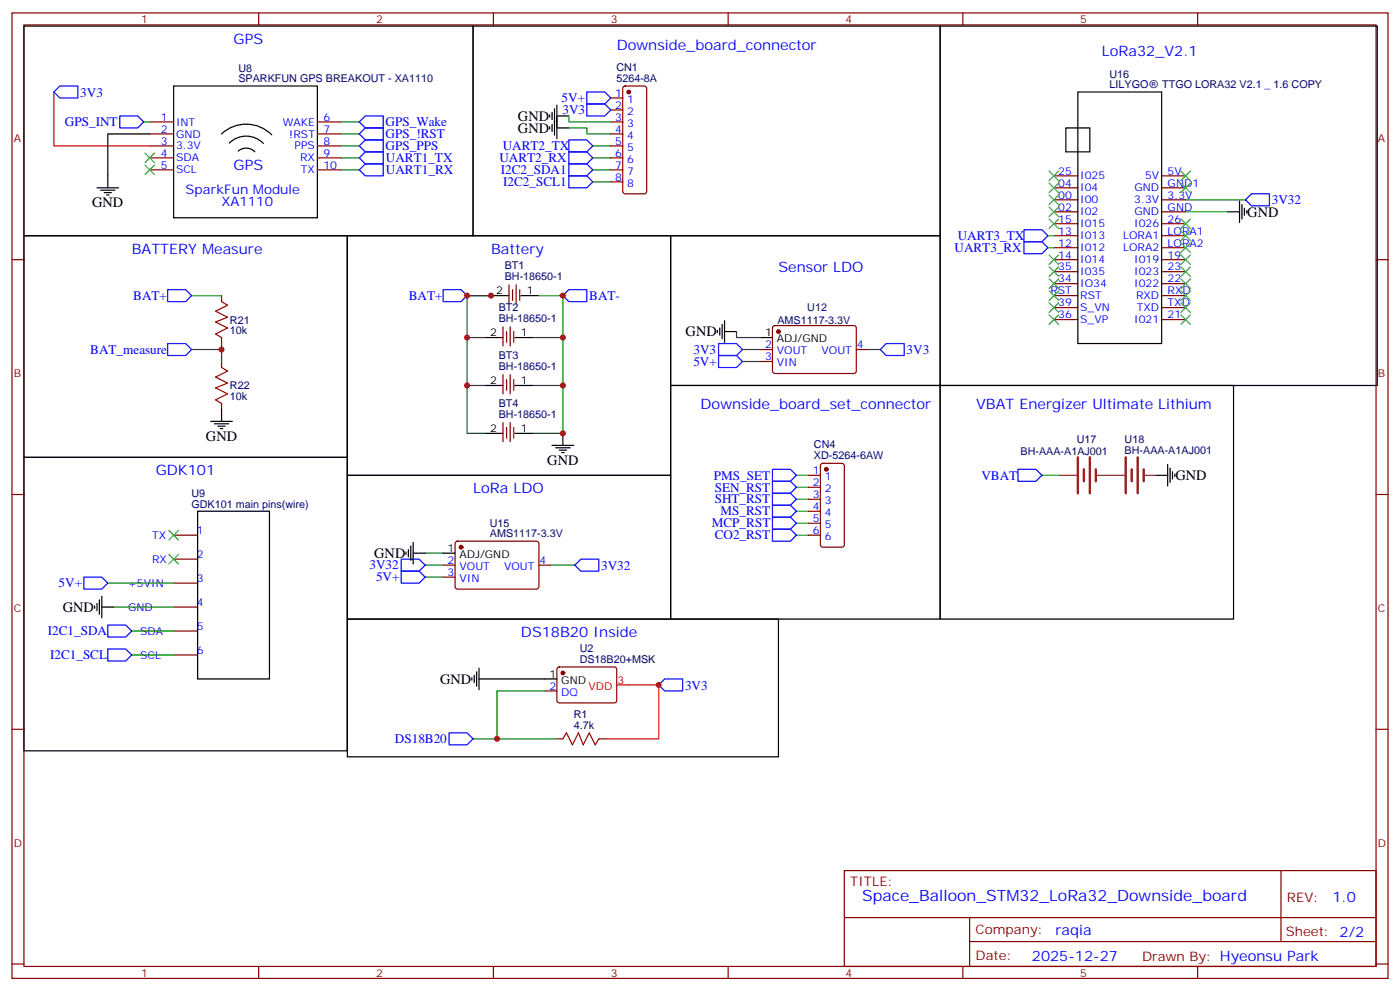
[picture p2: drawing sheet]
<svg xmlns="http://www.w3.org/2000/svg" width="412mm" height="292mm" viewBox="0 0 412 292" stroke-linecap="round" stroke-linejoin="round" font-family="sans-serif">
<g fill="none" stroke="#870000" stroke-width=".35">
<path d="M3.5 3.8h405.4v284.3h-405.4zM7.1 7.3h398.2v277.3h-398.2zM76.2 3.8v3.5M145.3 3.8v3.5M214.5 3.8v3.5M283.6 3.8v3.5M352.8 3.8v3.5M44.1 39.4h7.1M44.1 35.9h7.1M93.5 39.4h7M93.5 35.9h7M179.9 39.4h3.5"/>
<path d="M179.9 35.9h3.5M179.9 28.9h3.5M179.9 32.4h3.5M183.7 25.5l.4-.2h5.7l.5 .2 .2 .5v30.4l-.2 .5-.5 .2h-5.7l-.4-.3-.3-.4v-30.4zM44.1 50h7.1M44.1 46.5h7.1M44.1 43h7.1M93.5 50h7M93.5 46.5h7M93.5 43h7M179.9 50h3.5M179.9 46.5h3.5"/>
<path d="M179.9 43h3.5M179.9 53.6h3.5M310.4 51.8h7.1M310.4 55.3h7.1M310.4 58.8h7.1M342.2 51.8h7M342.2 55.3h7M342.2 58.8h7M3.5 76.5h3.6M310.4 76.5h7.1M310.4 62.4h7.1M310.4 65.9h7.1"/>
<path d="M310.4 69.4h7.1M310.4 73h7.1M342.2 76.5h7M342.2 62.4h7M342.2 65.9h7M342.2 69.4h7M342.2 73h7M405.3 76.5h3.6M65.3 87.1v1.7M65.3 99.4v1.8M148.2 96.2v5.7M149.2 97.6v3.2"/>
<path d="M149.9 83.9v5.6M150.3 96.2v5.7M151 85.3v3.2M151.3 97.6v3.2M152 83.9v5.6M153.1 85.3v3.2M227.8 96.1l.4-.2h23.6l.4 .7v13l-.7 .4-23.5-.1-.5-.6v-12.7zM310.4 80h7.1M310.4 83.5h7.1M310.4 87.1h7.1M310.4 90.6h7.1M310.4 94.1h7.1"/>
<path d="M342.2 80h7M342.2 83.5h7M342.2 87.1h7M342.2 90.6h7M342.2 94.1h7M65.3 106.5v1.7M65.3 118.8v1.8M148.2 110.3v5.7M149.2 111.8v3.1M150.3 110.3v5.7M151.3 111.8v3.1M224 102.9h3.5"/>
<path d="M224 106.5h3.5M252.2 102.9h3.6M148.2 124.5v5.6M149.2 125.9v3.1M150.3 124.5v5.6M151.3 125.9v3.1M238.1 140h3.6M241.9 136.7l.5-.2h5.6l.7 .4v23.5l-.5 .7h-5.8l-.7-.4v-23.5zM3.5 145.6h3.6M51.2 157.6h7M134.3 159.6l.5-.2h23.5l.4 .7v13l-.7 .4-23.5-.1-.4-.6v-12.7zM238.1 157.6h3.6"/>
<path d="M238.1 154.1h3.6M238.1 150.6h3.6M238.1 147h3.6M238.1 143.5h3.6M405.3 145.6h3.6M51.2 164.7h7M51.2 171.7h7M51.2 178.8h7M130.5 166.4h3.6M130.5 170h3.6M158.7 166.4h3.6M51.2 185.8h7"/>
<path d="M51.2 192.9h7M164.3 196.6l.4-.2 16.5 .1 .5 .6-.1 9.5-.6 .4-16.5-.1-.5-.6v-9.2zM3.5 214.8h3.6M160.5 203.5h3.5M164 217.6h1.8M176.4 217.6h1.8M405.3 214.8h3.6M248.7 256.4h156.6v28.2h-156.6zM377.3 256.4v20.9M248.7 270.2h156.5M285.6 277.3h119.6M285.6 270.2v14.2"/>
<path d="M3.5 283.9h3.6M76.2 284.6v3.5M145.3 284.6v3.5M214.5 284.6v3.5M283.6 284.6v3.5M352.8 284.6v3.5M405.3 283.9h3.6"/>
</g>
<g fill="none" stroke="#000" stroke-width=".35">
<path d="M7.1 7.7h132.2v61.7h-132.2zM139.3 7.7h137.6v61.7h-137.6zM276.9 7.7h128.8v105.8h-128.8zM44.1 39.4h-12.4v15.9M51.2 25.3h42.3v38.8h-42.3zM65.3 39.4a10.6 10.6 0 0 1 14.8 .3M161.9 33.8v.7M161.9 37.3v.7M162.6 33.1v2.1M162.6 36.6v2.1M163.3 32v7.8M164 34.1h3.6"/>
<path d="M164 31v9.9M164 37.7h3.6M314 37.7h7v7h-7zM317.5 27.1h24.7v74.1h-24.7zM28.6 55.3h6.3M29.6 56h4.3M30.7 56.7h2.1M31.4 57.4h.7M67.6 42.1a7.1 7.1 0 0 1 10 .1M70.2 44.5a3.5 3.5 0 0 1 4.8 .2M365.1 59.2v6.3M7.1 69.4h95.2v65.3h-95.2z"/>
<path d="M102.3 69.4h95.3v70.6h-95.3zM197.6 69.4h79.3v44.1h-79.3zM361.6 62.4h3.5M365.8 60.3v4.2M366.5 61.3v2.1M367.2 62v.7M142.9 99.4h5.3M144.6 87.1h5.3M151.7 99.4h5.3M153.5 87.1h5.2M211.3 97.3v.7M212 96.6v2.1"/>
<path d="M212.7 95.5v4.3M213.4 97.6h3.6M213.4 94.5v6.3M224 99.4h3.5M142.9 113.5h5.3M151.7 113.5h5.3M197.6 113.5h79.3v68.8h-79.3zM276.9 113.5h86.5v68.8h-86.5zM7.1 134.7h95.2v86.4h-95.2zM62.1 124.1h6.3M63.1 124.8h4.3M64.2 125.5h2.1"/>
<path d="M64.9 126.2h.7M65.3 120.6v3.5M102.3 140h95.3v42.3h-95.3zM142.9 127.6h5.3M151.7 127.6h5.3M162.6 131.2h6.4M163.7 131.9h4.2M164.7 132.6h2.2M165.5 133.3h.7M165.8 127.6v3.6M340.4 140h3.6M344 136.8v6.4"/>
<path d="M344.7 137.9v4.2M345.4 138.9v2.1M346.1 139.6v.7M58.2 150.6h21.2v49.4h-21.2zM121.7 159.7v6.4M27.9 178.4v.7M28.6 177.7v2.1M29.3 176.7v4.2M30 178.8h3.5M30 175.6v6.4M119.6 162.6v.7M120.3 161.9v2.1"/>
<path d="M121 160.8v4.2M121.7 162.9h3.5M130.5 162.9h3.6M102.3 182.3h127v40.6h-127zM139 199.6v.7M139.7 198.9v2.1M140.4 197.8v4.3M141.1 200h22.9M141.1 196.8v6.3"/>
</g>
<path d="M15.9 27.1v15.9h28.2M181.7 201.7h12.3v15.9h-15.8" fill="none" stroke="#f00" stroke-width=".35"/>
<g fill="none" stroke="#008700" stroke-width=".35">
<path d="M42.3 35.9h1.8M100.5 35.9h5.3M100.5 39.4h5.3M167.6 37.7h5.3v1.7h7M167.6 34.1v1.8h12.3M100.5 43h5.3M100.5 46.5h5.3M100.5 50h5.3M174.6 43h5.3M174.6 46.5h5.3M174.6 50h5.3M174.6 53.6h5.3"/>
<path d="M349.2 58.8h17.7M308.7 73h1.7M308.7 69.4h1.7M349.2 62.4h12.4M56.4 87.1h8.9M137.6 87.1h7h-7v40.5h5.3M137.6 99.4h5.3M158.7 87.1h7.1v12.3h-8.8M165.8 99.4v14.1h-8.8M217 97.6v1.8h7M56.4 102.9h8.9v3.6M65.3 101.2v1.7"/>
<path d="M137.6 113.5h5.3M165.8 113.5v14.1h-8.8M218.7 106.5h5.3M218.7 102.9h5.3M255.8 102.9h3.5M234.6 140h3.5M306.9 140h5.3M234.6 143.5h3.5M234.6 147h3.5M234.6 150.6h3.5M234.6 154.1h3.5M234.6 157.6h3.5"/>
<path d="M31.7 171.7h19.5M33.5 178.8h17.7M125.2 166.4h5.3M125.2 170h5.3M125.2 162.9h5.3M162.3 166.4h7M38.8 185.8h12.4M38.8 192.9h12.4M139.3 217.6h24.7M160.5 203.5h-14.1v14.1"/>
</g>
<g fill="none" stroke="#00f" stroke-width=".35">
<path d="M17.6 25.3h5.3v3.6h-5.3l-1.7-1.8zM35.3 34.1h5.3l1.7 1.8-1.7 1.8h-5.3zM105.8 35.9l1.8-1.8h5.3v3.6h-5.3zM105.8 39.4l1.8-1.7h5.3v3.5h-5.3zM172.9 27.1h5.3l1.7 1.8-1.7 1.7h-5.3zM172.9 30.6h5.3l1.7 1.8-1.7 1.7h-5.3zM105.8 46.5l1.8-1.8h5.3v3.6h-5.3zM105.8 50l1.8-1.7h5.3v3.5h-5.3zM105.8 43l1.8-1.8h5.3v3.5h-5.3zM167.6 48.3h5.3l1.7 1.7-1.7 1.8h-5.3zM167.6 51.8h5.3l1.7 1.8-1.7 1.7h-5.3zM167.6 41.2h5.3l1.7 1.8-1.7 1.7h-5.3z"/>
<path d="M167.6 44.7h5.3l1.7 1.8-1.7 1.8h-5.3zM366.9 58.8l1.8-1.7h5.2v3.5h-5.2zM301.6 71.2h5.3l1.8 1.8-1.8 1.7h-5.3zM301.6 67.7h5.3l1.8 1.7-1.8 1.8h-5.3zM49.4 85.3h5.3l1.7 1.8-1.7 1.7h-5.3zM130.5 85.3h5.3l1.8 1.8-1.8 1.7h-5.3zM165.8 87.1l1.8-1.8h5.3v3.5h-5.3zM49.4 101.2h5.3l1.7 1.7-1.7 1.8h-5.3zM211.7 104.7h5.3l1.7 1.8-1.7 1.7h-5.3zM211.7 101.2h5.3l1.7 1.7-1.7 1.8h-5.3zM259.3 102.9l1.8-1.7h5.2v3.5h-5.2zM227.5 138.2h5.3l1.8 1.8-1.8 1.7h-5.3z"/>
<path d="M299.9 138.2h5.3l1.7 1.8-1.7 1.7h-5.3zM227.5 155.9h5.3l1.8 1.7-1.8 1.8h-5.3zM227.5 152.3h5.3l1.8 1.8-1.8 1.8h-5.3zM227.5 148.8h5.3l1.8 1.8-1.8 1.7h-5.3zM227.5 145.3h5.3l1.8 1.7-1.8 1.8h-5.3zM227.5 141.7h5.3l1.8 1.8-1.8 1.8h-5.3zM24.7 170h5.3l1.7 1.7-1.7 1.8h-5.3zM118.2 164.7h5.3l1.7 1.7-1.7 1.8h-5.3zM118.2 168.2h5.3l1.7 1.8-1.7 1.7h-5.3zM169.3 166.4l1.8-1.7h5.3v3.5h-5.3zM31.7 184.1h5.3l1.8 1.7-1.8 1.8h-5.3zM31.7 191.1h5.3l1.8 1.8-1.8 1.8h-5.3z"/>
<path d="M132.3 215.8h5.3l1.7 1.8-1.7 1.8h-5.3zM194 201.7l1.8-1.7h5.3v3.5h-5.3z"/>
</g>
<path d="M65.3 88.8l1.7 1.1-3.5 1.8 3.5 1.7-3.5 1.4 3.5 1.8-3.5 1.8 1.8 1M65.3 108.2l1.7 1.1-3.5 1.8 3.5 1.7-3.5 1.4 3.5 1.8-3.5 1.8 1.8 1M165.8 217.6l1.1-1.8 1.7 3.6 1.8-3.6 1.4 3.6 1.8-3.6 1.7 3.6 1.1-1.8" fill="none" stroke="#a10000" stroke-width=".35"/>
<g fill="#870000" stroke="#870000" stroke-width=".35">
<circle cx="185.2" cy="27.1" r=".53"/>
<circle cx="229.3" cy="97.6" r=".53"/>
<circle cx="135.8" cy="161.1" r=".53"/>
<circle cx="243.4" cy="138.2" r=".53"/>
<circle cx="165.8" cy="198.2" r=".53"/>
</g>
<g fill="none" stroke="#3c3" stroke-width=".35">
<path d="M42.7 45.1l2.8 2.8M42.7 48.6l2.8 2.8M45.5 45.1l-2.8 2.8M45.5 48.6l-2.8 2.8M309 50.4l2.9 2.8M309 53.9l2.9 2.8M309 57.4l2.9 2.9M311.9 50.4l-2.9 2.8M311.9 53.9l-2.9 2.8M311.9 57.4l-2.9 2.9M347.8 53.9l2.9 2.8M347.8 50.4l2.9 2.8"/>
<path d="M350.7 50.4l-2.9 2.8M350.7 53.9l-2.9 2.8M309 61l2.9 2.8M309 64.5l2.9 2.8M309 75.1l2.9 2.8M309 78.6l2.9 2.8M311.9 61l-2.9 2.8M311.9 64.5l-2.9 2.8M311.9 75.1l-2.9 2.8M311.9 78.6l-2.9 2.8M347.8 78.6l2.9 2.8M347.8 75.1l2.9 2.8"/>
<path d="M347.8 71.5l2.9 2.9M347.8 68l2.9 2.8M347.8 64.5l2.9 2.8M350.7 78.6l-2.9 2.8M350.7 75.1l-2.9 2.8M350.7 71.5l-2.9 2.9M350.7 68l-2.9 2.8M350.7 64.5l-2.9 2.8M309 82.1l2.9 2.8M309 85.7l2.9 2.8M309 89.2l2.9 2.8M309 92.7l2.9 2.8"/>
<path d="M311.9 82.1l-2.9 2.8M311.9 85.7l-2.9 2.8M311.9 89.2l-2.9 2.8M311.9 92.7l-2.9 2.8M347.8 92.7l2.9 2.8M347.8 89.2l2.9 2.8M347.8 85.7l2.9 2.8M347.8 82.1l2.9 2.8M350.7 92.7l-2.9 2.8M350.7 89.2l-2.9 2.8M350.7 85.7l-2.9 2.8M350.7 82.1l-2.9 2.8"/>
<path d="M49.7 156.2l2.9 2.8M52.6 156.2l-2.9 2.8M49.7 163.3l2.9 2.8M52.6 163.3l-2.9 2.8"/>
</g>
<path d="M312.2 140h4.9M322.8 140h8.5M336.9 140h3.5" fill="none" stroke="#8c2424" stroke-width=".35"/>
<path d="M317.5 134.7v10.6M319.3 138.2v3.5M321 134.7v10.6M322.8 138.2v3.5M331.6 134.7v10.6M333.4 138.2v3.5M335.1 134.7v10.6M336.9 138.2v3.5" fill="none" stroke="#8c2424" stroke-width=".71"/>
<g fill="#c00">
<circle cx="65.3" cy="102.9" r=".88"/>
<circle cx="165.8" cy="99.4" r=".88"/>
<circle cx="165.8" cy="113.5" r=".88"/>
<circle cx="165.8" cy="87.1" r=".88"/>
<circle cx="144.6" cy="87.1" r=".88"/>
<circle cx="137.6" cy="87.1" r=".88"/>
<circle cx="137.6" cy="113.5" r=".88"/>
<circle cx="137.6" cy="99.4" r=".88"/>
<circle cx="165.8" cy="127.6" r=".88"/>
<circle cx="194" cy="201.7" r=".88"/>
<circle cx="146.4" cy="217.6" r=".88"/>
</g>
<text font-size="4.6" fill="#00f" x="254" y="265.2">Space_Balloon_STM32_LoRa32_Downside_board</text>
<g font-size="4.2" fill="#00f">
<text x="68.8" y="13">GPS</text>
<text x="181.7" y="14.7">Downside_board_connector</text>
<text x="324.6" y="16.5">LoRa32_V2.1</text>
<text x="68.8" y="50">GPS</text>
<text x="38.8" y="74.7">BATTERY Measure</text>
<text x="144.6" y="74.7">Battery</text>
<text x="229.3" y="80">Sensor LDO</text>
<text x="206.4" y="120.6">Downside_board_set_connector</text>
<text x="287.5" y="120.6">VBAT Energizer Ultimate Lithium</text>
<text x="45.9" y="140">GDK101</text>
<text x="139.3" y="145.3">LoRa LDO</text>
<text x="153.5" y="187.6">DS18B20 Inside</text>
<text x="392.5" y="265.7">1.0</text>
<text x="310.9" y="275.2">raqia</text>
<text x="304" y="283">2025-12-27</text>
</g>
<g font-size="4.2">
<text x="152.6" y="35.6">GND</text>
<text x="152.6" y="39.1">GND</text>
<text x="27.2" y="61">GND</text>
<text x="367.4" y="63.8">GND</text>
<text x="202" y="99.1">GND</text>
<text x="60.7" y="129.8">GND</text>
<text x="161.2" y="136.8">GND</text>
<text x="346.3" y="141.4">GND</text>
<text x="110.2" y="164.3">GND</text>
<text x="18.5" y="180.2">GND</text>
<text x="129.6" y="201.4">GND</text>
</g>
<g font-size="3.9" fill="#00f">
<text x="23.6" y="28.5">3V3</text>
<text x="165.4" y="30.1">5V+</text>
<text x="165.7" y="33.5">3V3</text>
<text x="19.1" y="37.2">GPS_INT</text>
<text x="113.6" y="37.2">GPS_Wake</text>
<text x="113.6" y="40.7">GPS_!RST</text>
<text x="113.6" y="44.3">GPS_PPS</text>
<text x="113.7" y="47.8">UART1_TX</text>
<text x="147.1" y="47.7">UART2_RX</text>
<text x="148.1" y="44.2">UART2_TX</text>
<text x="113.7" y="51.3">UART1_RX</text>
<text x="147.5" y="51.3">I2C2_SDA1</text>
<text x="54.7" y="57.1">SparkFun Module</text>
<text x="148.2" y="54.8">I2C2_SCL1</text>
<text x="65.3" y="60.6">XA1110</text>
<text x="374.6" y="60.1">3V32</text>
<text x="282.1" y="70.7">UART3_TX</text>
<text x="281.2" y="74.2">UART3_RX</text>
<text x="39.3" y="88.3">BAT+</text>
<text x="120.4" y="88.3">BAT+</text>
<text x="173.6" y="88.3">BAT-</text>
<text x="26.6" y="104.2">BAT_measure</text>
<text x="204.2" y="107.7">5V+</text>
<text x="204.3" y="104.2">3V3</text>
<text x="267.1" y="104.2">3V3</text>
<text x="210.3" y="141.2">PMS_SET</text>
<text x="289.1" y="141.2">VBAT</text>
<text x="210.5" y="148.3">SHT_RST</text>
<text x="210.5" y="144.8">SEN_RST</text>
<text x="209.7" y="155.3">MCP_RST</text>
<text x="212.2" y="151.8">MS_RST</text>
<text x="210.5" y="158.9">CO2_RST</text>
<text x="108.9" y="167.7">3V32</text>
<text x="177.1" y="167.7">3V32</text>
<text x="17.3" y="173">5V+</text>
<text x="110.8" y="171.2">5V+</text>
<text x="14.1" y="187">I2C1_SDA</text>
<text x="14.7" y="194.1">I2C1_SCL</text>
<text x="201.8" y="203.1">3V3</text>
<text x="116.3" y="218.8">DS18B20</text>
</g>
<g font-size="3.9" fill="#800">
<text x="250.5" y="261">TITLE:</text>
<text x="379.1" y="265.7">REV:</text>
<text x="287.4" y="275.2">Company:</text>
<text x="378.7" y="275.8">Sheet: 2/2</text>
<text x="287.4" y="282.9">Date:</text>
<text x="336.4" y="282.9">Drawn By: Hyeonsu Park</text>
</g>
<g font-size="3.2" fill="#800">
<text x="41.6" y="6.8">1</text>
<text x="110.8" y="6.8">2</text>
<text x="179.9" y="6.8">3</text>
<text x="249.1" y="6.8">4</text>
<text x="318.2" y="6.8">5</text>
<text x="4.1" y="41.9">A</text>
<text x="405.9" y="41.9">A</text>
<text x="4.1" y="111.1">B</text>
<text x="405.9" y="111.1">B</text>
<text x="4.1" y="180.2">C</text>
<text x="405.9" y="180.2">C</text>
<text x="4.1" y="249.3">D</text>
<text x="405.9" y="249.3">D</text>
<text x="41.6" y="287.6">1</text>
<text x="110.8" y="287.6">2</text>
<text x="179.9" y="287.6">3</text>
<text x="249.1" y="287.6">4</text>
<text x="318.2" y="287.6">5</text>
</g>
<g font-size="3.2" fill="#000080">
<text x="70.2" y="21.2">U8</text>
<text x="181.6" y="20.9">CN1</text>
<text x="326.8" y="22.9">U16</text>
<text x="70.2" y="24.3">SPARKFUN GPS BREAKOUT - XA1110</text>
<text x="181.6" y="24.1">5264-8A</text>
<text x="326.8" y="26">LILYGO</text>
<text x="342.4" y="26">TTGO LORA32 V2.1 _ 1.6 COPY</text>
<text x="148.7" y="82.4">BH-18650-1</text>
<text x="148.7" y="79.4">BT1</text>
<text x="67.7" y="95.3">R21</text>
<text x="146.9" y="94.8">BH-18650-1</text>
<text x="146.9" y="91.7">BT2</text>
<text x="229" y="95.3">AMS1117-3.3V</text>
<text x="237.8" y="91.7">U12</text>
<text x="67.7" y="98.5">10k</text>
<text x="146.9" y="105.8">BT3</text>
<text x="146.9" y="108.9">BH-18650-1</text>
<text x="67.7" y="117.9">10k</text>
<text x="67.7" y="114.7">R22</text>
<text x="146.9" y="119.9">BT4</text>
<text x="146.9" y="123">BH-18650-1</text>
<text x="317.2" y="130.5">U17</text>
<text x="331.3" y="130.5">U18</text>
<text x="239.8" y="135.3">XD-5264-6AW</text>
<text x="239.8" y="132.1">CN4</text>
<text x="300.6" y="134.1">BH-AAA-A1AJ001</text>
<text x="331.3" y="133.6">BH-AAA-A1AJ001</text>
<text x="56.4" y="149.5">GDK101 main pins(wire)</text>
<text x="56.4" y="146.5">U9</text>
<text x="144.3" y="155.2">U15</text>
<text x="144.3" y="158.3">AMS1117-3.3V</text>
<text x="170.8" y="195.2">DS18B20+MSK</text>
<text x="170.8" y="192">U2</text>
<text x="169" y="214.8">4.7k</text>
<text x="169" y="211.6">R1</text>
</g>
<g font-size="3.2" fill="#00f">
<text x="181.3" y="28.5">1</text>
<text x="47.4" y="35.6">1</text>
<text x="95.2" y="35.6">6</text>
<text x="181.3" y="32">2</text>
<text x="181.3" y="35.6">3</text>
<text x="184.7" y="30.3">1</text>
<text x="184.7" y="33.8">2</text>
<text x="47.4" y="39.1">2</text>
<text x="51.9" y="40.5">GND</text>
<text x="51.9" y="37">INT</text>
<text x="83.3" y="37">WAKE</text>
<text x="85.2" y="40.5">!RST</text>
<text x="95.2" y="39.1">7</text>
<text x="181.3" y="39.1">4</text>
<text x="184.7" y="37.3">3</text>
<text x="184.7" y="40.9">4</text>
<text x="47.4" y="46.1">4</text>
<text x="47.4" y="42.6">3</text>
<text x="51.9" y="47.6">SDA</text>
<text x="51.9" y="44">3.3V</text>
<text x="86.8" y="44">PPS</text>
<text x="88.4" y="47.6">RX</text>
<text x="95.2" y="42.6">8</text>
<text x="95.2" y="46.1">9</text>
<text x="181.3" y="42.6">5</text>
<text x="181.3" y="46.1">6</text>
<text x="184.7" y="44.4">5</text>
<text x="184.7" y="47.9">6</text>
<text x="47.4" y="49.7">5</text>
<text x="51.9" y="51.1">SCL</text>
<text x="88.6" y="51.1">TX</text>
<text x="95.2" y="49.7">10</text>
<text x="181.3" y="49.7">7</text>
<text x="181.3" y="53.2">8</text>
<text x="184.7" y="51.4">7</text>
<text x="311.7" y="51.4">25</text>
<text x="318.2" y="52.8">I025</text>
<text x="337.3" y="52.8">5V</text>
<text x="344" y="51.4">5V</text>
<text x="184.7" y="55">8</text>
<text x="311.7" y="55">04</text>
<text x="311.7" y="58.5">00</text>
<text x="318.2" y="56.4">I04</text>
<text x="318.2" y="59.9">I00</text>
<text x="334.1" y="59.9">3.3V</text>
<text x="334.2" y="56.4">GND</text>
<text x="344" y="55">GND1</text>
<text x="344" y="58.5">3.3V</text>
<text x="311.7" y="62">02</text>
<text x="311.7" y="65.5">15</text>
<text x="318.2" y="63.4">I02</text>
<text x="334.2" y="63.4">GND</text>
<text x="344" y="62">GND</text>
<text x="344" y="65.5">26</text>
<text x="311.7" y="69.1">13</text>
<text x="318.2" y="67">I015</text>
<text x="318.2" y="70.5">I013</text>
<text x="330.8" y="70.5">LORA1</text>
<text x="334.1" y="67">I026</text>
<text x="344" y="69.1">LORA1</text>
<text x="311.7" y="72.6">12</text>
<text x="311.7" y="76.1">14</text>
<text x="318.2" y="74">I012</text>
<text x="318.2" y="77.5">I014</text>
<text x="330.8" y="74">LORA2</text>
<text x="334.1" y="77.5">I019</text>
<text x="344" y="72.6">LORA2</text>
<text x="344" y="76.1">19</text>
<text x="311.7" y="79.7">35</text>
<text x="311.7" y="83.2">34</text>
<text x="318.2" y="81.1">I035</text>
<text x="334.1" y="81.1">I023</text>
<text x="344" y="79.7">23</text>
<text x="344" y="83.2">22</text>
<text x="309.4" y="86.7">RST</text>
<text x="318.2" y="84.6">IO34</text>
<text x="318.2" y="88.1">RST</text>
<text x="334.1" y="84.6">I022</text>
<text x="334.7" y="88.1">RXD</text>
<text x="344" y="86.7">RXD</text>
<text x="311.7" y="90.2">39</text>
<text x="311.7" y="93.8">36</text>
<text x="318.2" y="91.7">S_VN</text>
<text x="318.2" y="95.2">S_VP</text>
<text x="334.1" y="95.2">I021</text>
<text x="334.9" y="91.7">TXD</text>
<text x="344" y="90.2">TXD</text>
<text x="344" y="93.8">21</text>
<text x="225.3" y="102.6">2</text>
<text x="225.3" y="106.1">3</text>
<text x="228.8" y="104.4">VOUT</text>
<text x="228.8" y="107.9">VIN</text>
<text x="242" y="104.4">VOUT</text>
<text x="252.4" y="102.6">4</text>
<text x="239.5" y="143.2">2</text>
<text x="239.5" y="139.6">1</text>
<text x="243" y="141.4">1</text>
<text x="239.5" y="146.7">3</text>
<text x="243" y="148.4">3</text>
<text x="243" y="144.9">2</text>
<text x="239.5" y="153.7">5</text>
<text x="239.5" y="150.2">4</text>
<text x="243" y="155.5">5</text>
<text x="243" y="152">4</text>
<text x="44.8" y="158.7">TX</text>
<text x="58" y="157.3">1</text>
<text x="239.5" y="157.3">6</text>
<text x="243" y="159">6</text>
<text x="44.8" y="165.7">RX</text>
<text x="58" y="164.3">2</text>
<text x="131.9" y="166.1">2</text>
<text x="135.4" y="167.9">VOUT</text>
<text x="148.5" y="167.9">VOUT</text>
<text x="158.9" y="166.1">4</text>
<text x="37.7" y="172.8">+5VIN</text>
<text x="58" y="171.4">3</text>
<text x="131.9" y="169.6">3</text>
<text x="135.4" y="171.4">VIN</text>
<text x="37.7" y="179.8">GND</text>
<text x="58" y="178.4">4</text>
<text x="58" y="185.5">5</text>
<text x="41.3" y="186.9">SDA</text>
<text x="41.3" y="194">SCL</text>
<text x="58" y="192.5">6</text>
<text x="161.9" y="203.1">2</text>
<text x="165.3" y="204.9">DQ</text>
</g>
<g font-size="3.2">
<text x="146.2" y="86.7">2</text>
<text x="155.2" y="86.7">1</text>
<text x="144.4" y="99.1">2</text>
<text x="153.5" y="99.1">1</text>
<text x="225.3" y="99.1">1</text>
<text x="228.8" y="100.8">ADJ/GND</text>
<text x="144.4" y="113.2">2</text>
<text x="153.5" y="113.2">1</text>
<text x="144.4" y="127.3">2</text>
<text x="153.5" y="127.3">1</text>
<text x="131.9" y="162.6">1</text>
<text x="135.4" y="164.3">ADJ/GND</text>
<text x="161.9" y="199.6">1</text>
<text x="165.3" y="201.4">GND</text>
</g>
<g font-size="3.2" fill="#f00">
<text x="173.3" y="203.1">VDD</text>
<text x="181.9" y="201.4">3</text>
</g>
</svg>
